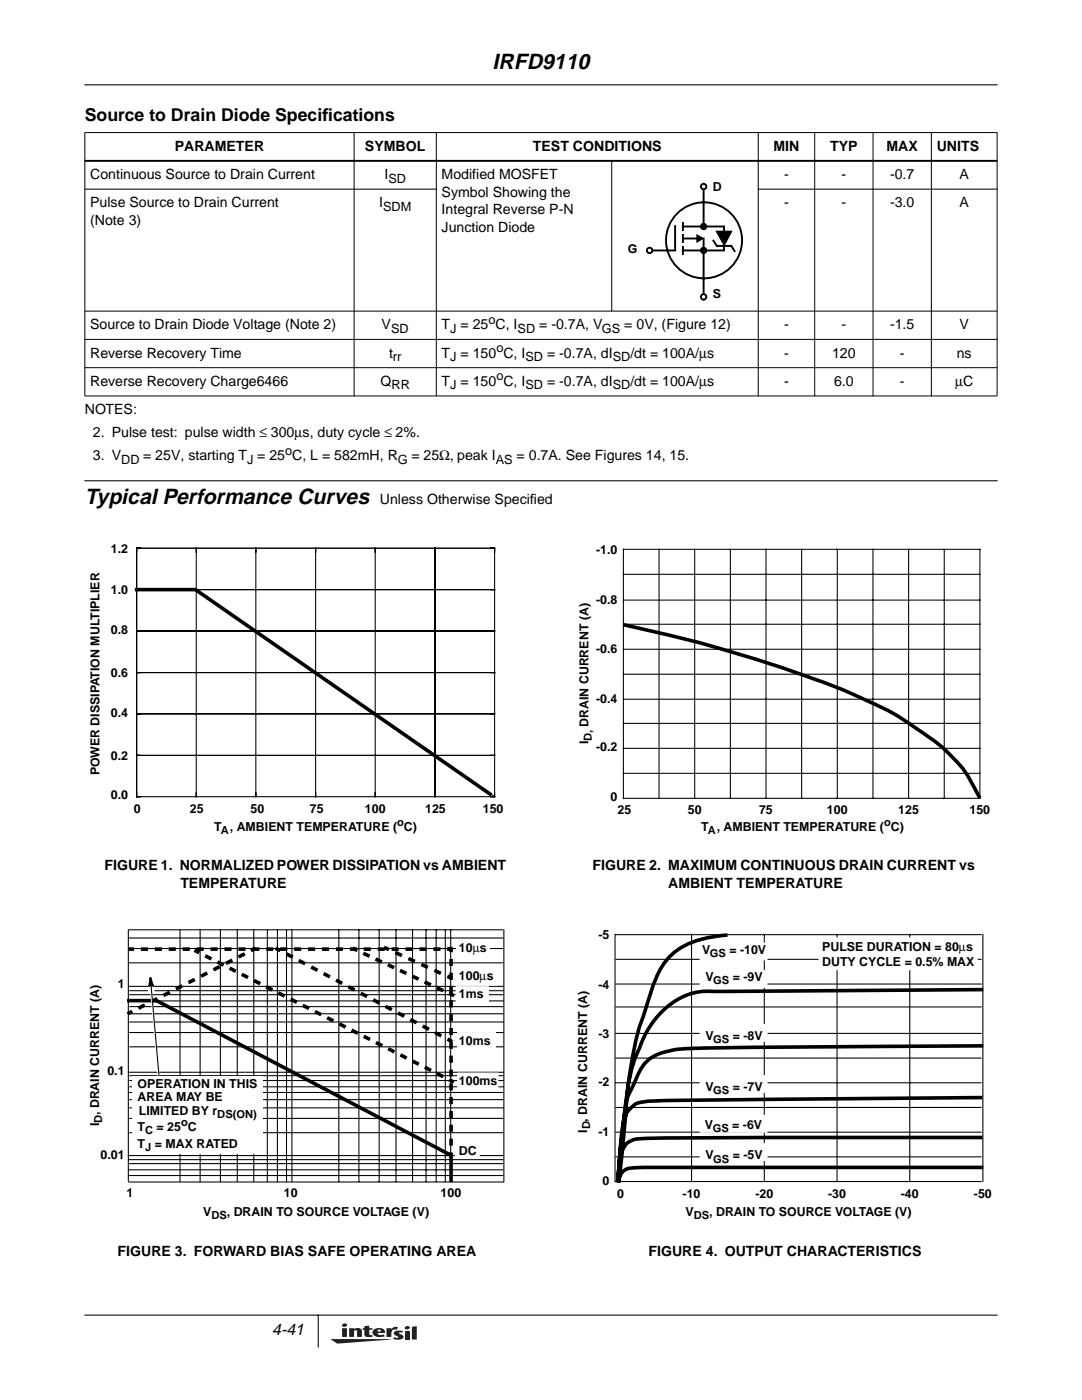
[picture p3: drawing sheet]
<svg xmlns="http://www.w3.org/2000/svg" width="216mm" height="279mm" viewBox="0 0 216 279" stroke-linecap="round" stroke-linejoin="round" font-family="sans-serif">
<path d="M16.9 16.9h182.1M16.9 262.5h182.1M63.5 262.5v6.3" fill="none" stroke="#000" stroke-width=".21"/>
<path d="M65.9 264.1h17.3v4.1h-17.3z" fill-rule="evenodd" fill="#fff"/>
<g fill="#231f20">
<path d="M80.8 264.8a.55 .55 0 0 1 1 .2 .55 .55 0 0 1-.5 .3 .55 .55 0 0 1-.6-.3z"/>
<path d="M65.9 267.2l12.2 .1-10.8 .8z"/>
<path d="M77.1 265.1h1v.2a.93 .93 0 0 1 1.3-.4l-.3 .5a.67 .67 0 0 0-.7 0 .67 .67 0 0 0-.3 .7v.7h-1z"/>
<path d="M69.7 265.1h.9v.2a.96 .96 0 0 1 1.6 .4v1.1h-1v-1.1l-.2-.2-.3 .1-.1 1.2h-.9z"/>
<path d="M72.7 264.7l1-.1v.5h.6v.3h-.6v.9l.3 .2 .3-.1 .1 .3-.6 .1a.87 .87 0 0 1-1.1-.5v-.9h-.3v-.3h.3z"/>
<path d="M80.8 265.6h.9v1.7h-.9z"/>
<path d="M82.2 264.8l1-.1v2.6h-1z"/>
<path d="M78.7 265.8l.6-.2 1.1 .1-.2 .3-.5-.1v.2a.74 .74 0 0 1 .8 .9 1.93 1.93 0 0 1-2.1 .2l.3-.3a.57 .57 0 0 0 .8 0l-.8-.5a.38 .38 0 0 1 0-.6z"/>
<path d="M68.3 265.1v1.7h.9v-1.7zM68.3 264.3l-.1 .2a.5 .5 0 0 0 .6 .3 .5 .5 0 0 0 .4-.5 .64 .64 0 0 0-.9 0z"/>
<path d="M74.5 265.4a.86 .86 0 0 0-.1 .9 .86 .86 0 0 0 .8 .5l1.6-.1-.3-.4-.3 .1a.61 .61 0 0 1-.9-.4h1.5a.93 .93 0 0 0-1.1-1l-.5 .1zM75.5 265.4h.4l.1 .3h-.7z"/>
</g>
<path d="M16.9 95.6h182.1v2.1h-182.1z" fill-rule="evenodd" fill="#fff"/>
<path d="M16.9 96h182.1z" fill="#fff" stroke="#000" stroke-width=".21"/>
<g fill="#000" stroke="#000" stroke-width=".2">
<path d="M16.9 37.7h70.2zM16.9 26.5h182.1zM151.3 37.7h47.7zM16.9 26.5v52.5zM70.7 26.4v52.7zM87.1 26.4v52.7zM122.1 31.9v30.2zM151.3 26.4v52.7zM162.6 26.4v52.7zM174.2 26.4v52.7zM185.8 26.4v52.7zM199 26.5v52.5z"/>
<path d="M16.9 62.1h182.1zM16.9 67.7h182.1zM16.9 73.4h182.1zM16.9 79h182.1z"/>
</g>
<path d="M16.9 32.1h182.1z" fill="#000" stroke="#000" stroke-width=".38"/>
<path d="M135.5 42.2a7.6 7.6 0 0 1 5-1.8v7.6v-7.6a7.6 7.6 0 0 1 7.2 9.7 7.6 7.6 0 0 1-11.3 4.2 7.6 7.6 0 0 1-.9-12.1z" fill="#fff"/>
<g fill="none" stroke="#000" stroke-width=".38">
<path d="M140.4 36.7v8.5M129.1 50h5.6M136.3 44.5v1.4M136.3 47.6h2.7M136.4 50h8.1M136.5 45.2h8M139.1 47l1 .6-1 .6zM140.4 47.6v12.2M142.3 48l.7 1M144.5 45.3v4.5"/>
<circle cx="140.4" cy="45.2" r=".54"/>
<circle cx="140.4" cy="50" r=".54"/>
<circle cx="140.5" cy="48" r="7.6"/>
</g>
<path d="M139.1 47l1 .6-1 .6z" fill="#000"/>
<path d="M134.7 45.1v4.7zM136.3 46.9v1.4zM136.3 49.3v1.4zM143.1 46.2h2.8l-1.4 2.6zM143.1 49.1h2.8zM145.9 49.1l.7 1z" fill="#000" stroke="#000" stroke-width=".38"/>
<path d="M139.9 44.9l.5-.2v.5v-.5a.55 .55 0 0 1 .5 .6 .55 .55 0 0 1-.7 .4 .55 .55 0 0 1-.3-.8zM139.9 49.7l.5-.3v.6v-.6a.55 .55 0 0 1 .5 .7 .55 .55 0 0 1-.7 .4 .55 .55 0 0 1-.3-.8z" fill="#000"/>
<path d="M140.1 36.8l.3-.1v.5v-.5a.55 .55 0 0 1 .5 .7 .55 .55 0 0 1-.9 .3 .55 .55 0 0 1 .1-.9z" fill="#fff"/>
<circle cx="140.4" cy="37.2" r=".54" fill="none" stroke="#000" stroke-width=".38"/>
<path d="M140.1 58.8l.3-.1v.6v-.6a.55 .55 0 0 1 .5 .7 .55 .55 0 0 1-.9 .3 .55 .55 0 0 1 .1-.9z" fill="#fff"/>
<circle cx="140.4" cy="59.2" r=".54" fill="none" stroke="#000" stroke-width=".38"/>
<path d="M129.2 49.7l.4-.3v.6v-.6a.55 .55 0 0 1 .6 .7 .55 .55 0 0 1-.8 .4 .55 .55 0 0 1-.2-.8z" fill="#fff"/>
<circle cx="129.6" cy="50" r=".54" fill="none" stroke="#000" stroke-width=".38"/>
<g fill="none" stroke="#000" stroke-width=".21">
<path d="M27.3 109.4h71.4v49.6h-71.4zM39.2 109.4v49.6M51.1 109.4v49.6M63 109.4v49.6M74.9 109.4v49.6M86.8 109.4v49.6M98.7 117.7h-71.4h11.9l59.5 41.3M124.4 109.6h71.1v49.7h-71.1zM124.4 119.8h71.1M124.4 114.6h71.1M131.5 109.6v49.7M138.6 109.6v49.7"/>
<path d="M145.7 109.6v49.7M152.8 109.6v49.7M160 109.6v49.7M167.1 109.6v49.7M174.2 109.6v49.7M181.3 109.6v49.7M188.4 109.6v49.7M27.3 134.2h71.4M27.3 125.9h71.4M124.4 129.6h71.1M124.4 139.5h71.1M124.4 134.6h71.1"/>
<path d="M124.4 124.6h71.1M27.3 150.8h71.4M27.3 142.5h71.4M124.4 149.3h71.1M124.4 154.3h71.1M124.4 144.4h71.1M25.6 185.6v50.1M25.8 189.3h74.5M25.8 187.2h74.5M25.8 185.6h74.5M25.8 196.8h74.7M25.9 199.8h74.6"/>
<path d="M25.9 198.5h74.6M25.9 197.7h74.6M35.9 185.6v50.2M39.9 185.6v50.2M44 185.6v50.2M47.3 185.6v50.2M50.6 185.6v50.2M53.3 185.6v50.2M55.4 185.6v50.2M57.2 185.6v50.2M58.3 185.6v50.2M67.6 185.6v50.2"/>
<path d="M71.6 185.6v50.2M75.7 185.6v50.2M79 185.6v50.2M82.3 185.6v50.2M85 185.6v50.2M87 185.6v50.2M88.9 185.6v50.2M89.9 185.6v50.2M100.5 185.6v50.2M25.8 214h74.7M25.9 208.9h74.6M25.9 206.1h74.6"/>
<path d="M25.9 204h74.6M25.9 202.3h74.6M25.9 200.9h74.6M25.9 219.5h74.6M25.9 218h74.6M25.9 216.9h74.6M25.9 215.6h74.6M25.9 214.7h74.6M25.7 235.9h74.8M25.8 234.6h74.5M25.8 233.5h74.5M25.8 232.2h74.5"/>
<path d="M25.8 231.4h74.5M25.8 230.6h74.7M25.9 226.1h74.6M25.9 223.2h74.6M25.9 221.1h74.6"/>
</g>
<g fill="none" stroke="#000" stroke-width=".72">
<path d="M27.3 117.7h11.7l58.8 40.8M25.7 199.7h5.2M26 189.4h.4M31.4 199.8l58.5 30.7M39.1 189.8l.3 .2M50.7 189.4l-.3 .2M55.3 189.4l.3 .2M70.7 189.4l.3 .1M77 189.2l.3 .2M89.6 195l.3 .1M89.6 189.4h.4M89.9 198.4l.4 .2"/>
<path d="M90 189.3v.4M26.1 202l-.3 .2M89.6 207.5l.3 .2M89.9 215.6l.4 .2M90 230.3v.4M90 230.9v4.7"/>
</g>
<path d="M124.4 124.7a264.9 264.9 0 0 1 45.9 13.9l2.5 1.1a49.7 49.7 0 0 1 11.4 6.6 31.4 31.4 0 0 1 8.9 8.4l2.4 4.6" fill="none" stroke="#000" stroke-width=".72" stroke-linecap="butt"/>
<path d="M50.4 189.6l-24.3 12.4M89.6 195l-12.3-5.6M89.6 189.4h-63.2M89.6 207.5l-34-17.9M90 230.3v-40.6" fill="none" stroke="#000" stroke-width=".72" stroke-dasharray=".7 2.1" stroke-dashoffset=".7"/>
<path d="M89.9 198.4l-18.9-8.9M89.9 215.6l-50.5-25.6" fill="none" stroke="#000" stroke-width=".72" stroke-dasharray=".7 2" stroke-dashoffset=".7"/>
<g fill="#fff" stroke="#fff" stroke-width=".21">
<path d="M91.1 187.7h6.6v3.3h-6.6z" fill-rule="evenodd"/>
<path d="M91.3 206h7.6v3.6h-7.6z" fill-rule="evenodd"/>
<path d="M90.9 228.2h4.7v3h-4.7z" fill-rule="evenodd"/>
<path d="M91.3 214.2h8.1v3.2h-8.1z" fill-rule="evenodd"/>
</g>
<path d="M91.1 197h6.3v2.9h-6.3z" fill-rule="evenodd" fill="#fff" stroke="#fff" stroke-width=".38"/>
<path d="M26.4 214.8h26.1v15.4h-26.1z" fill-rule="evenodd" fill="#fff"/>
<path d="M90.9 193.1h8.1v3.5h-8.1z" fill-rule="evenodd" fill="#fff" stroke="#fff" stroke-width=".21"/>
<path d="M30 195.6l.7 2.4-.6-.9-.4 .9zM30.1 197.1l.1 1.1" fill="none" stroke="#fff" stroke-width=".38"/>
<path d="M30 195.6l.7 2.4-.6-.9-.4 .9z" fill="#fff"/>
<path d="M30.2 198.2l1.5 16.9" fill="none" stroke="#fff" stroke-width=".38"/>
<g fill="none" stroke="#000" stroke-width=".21">
<path d="M25.8 192.2h74.5M30.1 196.2l1.6 18.4M122.7 186.5v49.3M122.9 186.5h72.9M122.9 196.4h72.9M122.9 191.5h72.9M138 186.5v49.3M152.5 186.5v49.3M167 186.5v49.3M181.5 186.5v49.3M196.1 186.5v49.3M122.9 206.2h72.9"/>
<path d="M122.9 216.1h72.9M122.9 201h72.9M122.9 211.2h72.9M122.9 225.9h72.9M122.9 235.8h72.9M122.9 221h72.9M122.9 230.9h72.9"/>
</g>
<path d="M30 195.1l.5 1.7-.4-.6-.3 .7z" fill="none" stroke="#000" stroke-width=".38"/>
<path d="M30 195.1l.5 1.7-.4-.6-.3 .7z" fill="#000"/>
<path d="M144.8 186.6a18 18 0 0 0-10.4 3.6 16 16 0 0 0-4.7 8.2l-.8 2.9a58 58 0 0 0-3.4 14.3l-1.1 8.4-1.2 11.6M195.9 197.5l-52.7 .4a13.3 13.3 0 0 0-12.1 5 29.3 29.3 0 0 0-4.5 8.5l-.4 1.2a41.5 41.5 0 0 0-1.4 10.5l-1.3 12.6M195.7 219l-37.7 .4a616.1 616.1 0 0 0-28.8 .4 4.6 4.6 0 0 0-4.7 4.7l-.7 5.3-.3 5.5M195.9 208.7l-7.1 .1a1735.5 1735.5 0 0 0-52.9 .5 15.2 15.2 0 0 0-5.7 1.6 9 9 0 0 0-3.6 5.1l-.4 .9a10.4 10.4 0 0 0-1.6 5.3l-.7 4.9-.6 8.4M195.7 227h-15.7a1897 1897 0 0 0-52.1 .2 4 4 0 0 0-4.1 3.6l-.5 4.7M195.9 233h-68.2a5.4 5.4 0 0 0-3.3 .7l-.4 .5-.7 1.3" fill="none" stroke="#000" stroke-width=".72"/>
<g fill="#fff" stroke="#fff" stroke-width=".21">
<path d="M141.2 228.7h6.5v3.3h-6.5z" fill-rule="evenodd"/>
<path d="M139.7 228.2h13.3v3.4h-13.3z" fill-rule="evenodd"/>
<path d="M139.7 214.7h13.3v3.3h-13.3z" fill-rule="evenodd"/>
<path d="M139.7 204.4h13.3v3.4h-13.3z" fill-rule="evenodd"/>
<path d="M139.7 188.2h13.3v3.4h-13.3z" fill-rule="evenodd"/>
<path d="M139.7 193.7h13.3v3.3h-13.3z" fill-rule="evenodd"/>
<path d="M139.7 222.6h13.3v3.4h-13.3z" fill-rule="evenodd"/>
<path d="M163.4 187.2h31.6v6.3h-31.6z" fill-rule="evenodd"/>
</g>
<g font-size="4.3">
<text x="98.3" y="13.8">IRFD9110</text>
<text x="16.9" y="100.5">Typical Performance Curves</text>
</g>
<g font-size="3.5">
<text x="16.9" y="24.2">Source to Drain Diode Specif</text>
<text x="64.3" y="24.2">ications</text>
</g>
<text font-size="3.2" x="54.3" y="266.5">4-41</text>
<g font-size="2.8">
<text x="18" y="35.7">Continuous Source to Drain Current</text>
<text x="34.9" y="30.1">PARAMETER</text>
<text x="72.8" y="30.1">SYMBOL</text>
<text x="76.7" y="35.7">I</text>
<text x="88.1" y="35.7">Modified MOSFET</text>
<text x="106.3" y="30.1">TEST CONDITIONS</text>
<text x="154.3" y="30.1">MIN</text>
<text x="156.5" y="35.7">-</text>
<text x="165.6" y="30.1">TYP</text>
<text x="167.9" y="35.7">-</text>
<text x="176.9" y="30.1">MAX</text>
<text x="177.6" y="35.7">-0.7</text>
<text x="186.9" y="30.1">UNITS</text>
<text x="191.5" y="35.7">A</text>
<text x="18" y="41.4">Pulse Source to Drain Current</text>
<text x="75.6" y="41.4">I</text>
<text x="88.1" y="39.3">Symbol Showing the</text>
<text x="156.5" y="41.4">-</text>
<text x="167.9" y="41.4">-</text>
<text x="177.6" y="41.4">-3.0</text>
<text x="191.5" y="41.4">A</text>
<text x="18" y="44.9">(Note 3)</text>
<text x="88.1" y="42.8">Integral Reverse P-N</text>
<text x="88.1" y="46.3">Junction Diode</text>
<text x="18" y="65.7">Source to Drain Diode Voltage (Note 2)</text>
<text x="76.2" y="65.7">V</text>
<text x="88.1" y="65.7">T</text>
<text x="156.5" y="65.7">-</text>
<text x="167.9" y="65.7">-</text>
<text x="177.6" y="65.7">-1.5</text>
<text x="191.5" y="65.7">V</text>
<text x="18" y="71.4">Reverse Recovery Time</text>
<text x="77.6" y="71.4">t</text>
<text x="88.1" y="71.4">T</text>
<text x="156.5" y="71.4">-</text>
<text x="166" y="71.4">120</text>
<text x="179.6" y="71.4">-</text>
<text x="190.9" y="71.4">ns</text>
<text x="18" y="77">Reverse Recovery Charge6466</text>
<text x="75.9" y="77">Q</text>
<text x="88.1" y="77">T</text>
<text x="156.5" y="77">-</text>
<text x="166.4" y="77">6.0</text>
<text x="179.6" y="77">-</text>
<text x="190.6" y="77">µC</text>
<text x="16.9" y="82.7">NOTES:</text>
<text x="18.5" y="87.3">2. Pulse test: pulse width ≤ 300µs, duty cycle ≤ 2%.</text>
<text x="18.5" y="91.8">3. V</text>
<text x="75.8" y="100.5">Unless Otherwise Specif</text>
<text x="105.8" y="100.5">ied</text>
<text x="20.8" y="173.7">FIGURE 1. NORMALIZED POWER DISSIPATION vs AMBIENT</text>
<text x="118.2" y="173.7">FIGURE 2. MAXIMUM CONTINUOUS DRAIN CURRENT vs</text>
<text x="36" y="177.2">TEMPERATURE</text>
<text x="133.3" y="177.2">AMBIENT TEMPERATURE</text>
<text x="23.5" y="250.6">FIGURE 3. FORWARD BIAS SAFE OPERATING AREA</text>
<text x="129.4" y="250.6">FIGURE 4. OUTPUT CHARACTERISTICS</text>
</g>
<g font-size="2.5">
<text x="77.5" y="36.5">SD</text>
<text x="142.2" y="38.1">D</text>
<text x="76.4" y="42.1">SDM</text>
<text x="125.3" y="50.6">G</text>
<text x="142.2" y="59.5">S</text>
<text x="97.5" y="64.6">o</text>
<text x="78" y="66.4">SD</text>
<text x="89.8" y="66.4">J = 25 C, ISD = -0.7A, VGS = 0V, (Figure 12)</text>
<text x="99" y="70.2">o</text>
<text x="78.1" y="77.7">RR</text>
<text x="78.4" y="72.1">rr</text>
<text x="89.8" y="72.1">J = 150 C, ISD = -0.7A, dISD/dt = 100A/µs</text>
<text x="89.8" y="77.7">J = 150 C, ISD = -0.7A, dISD/dt = 100A/µs</text>
<text x="99" y="75.9">o</text>
<text x="24.2" y="92.5">DD = 25V, starting TJ = 25 C, L = 582mH, RG = 25Ω, peak IAS = 0.7A. See Figures 14, 15.</text>
<text x="56.9" y="90.7">o</text>
<text x="22.1" y="110.4">1.2</text>
<text x="118.9" y="110.5">-1.0</text>
<text x="22.1" y="118.6">1.0</text>
<text x="118.9" y="120.5">-0.8</text>
<text x="22.1" y="126.6">0.8</text>
<text x="118.9" y="130.3">-0.6</text>
<text x="22.1" y="135.2">0.6</text>
<text x="22.1" y="143.2">0.4</text>
<text x="118.9" y="140.3">-0.4</text>
<text x="117.5" y="148.5" transform="rotate(-90 117.5 148.5)">I</text>
<text x="118.9" y="150">-0.2</text>
<text x="19.8" y="154.7" transform="rotate(-90 19.8 154.7)">POWER DISSIPATION MULTIPLIER</text>
<text x="22.1" y="151.7">0.2</text>
<text x="22.1" y="159.5">0.0</text>
<text x="121.8" y="159.8">0</text>
<text x="26.7" y="162.3">0</text>
<text x="37.9" y="162.3">25</text>
<text x="42.7" y="165.8">T</text>
<text x="50" y="162.3">50</text>
<text x="61.8" y="162.3">75</text>
<text x="72.8" y="162.3">100</text>
<text x="84.8" y="162.3">125</text>
<text x="96.3" y="162.3">150</text>
<text x="123.2" y="162.5">25</text>
<text x="137.2" y="162.5">50</text>
<text x="139.9" y="165.8">T</text>
<text x="151.5" y="162.5">75</text>
<text x="165" y="162.5">100</text>
<text x="179.2" y="162.5">125</text>
<text x="193.5" y="162.5">150</text>
<text x="91.6" y="190">10µs</text>
<text x="119.4" y="187.4">-5</text>
<text x="140.1" y="190.3">V</text>
<text x="164.1" y="189.7">PULSE DURATION = 80µs</text>
<text x="23.5" y="197.2">1</text>
<text x="91.6" y="195.6">100µs</text>
<text x="119.4" y="197.3">-4</text>
<text x="140.8" y="195.7">V</text>
<text x="164.1" y="192.8">DUTY CYCLE = 0.5% MAX</text>
<text x="91.6" y="199.1">1ms</text>
<text x="91.6" y="208.5">10ms</text>
<text x="119.4" y="207.1">-3</text>
<text x="140.8" y="207.6">V</text>
<text x="21.4" y="214.5">0.1</text>
<text x="27.5" y="219.8">AREA MAY BE</text>
<text x="27.5" y="217.2">OPERATION IN THIS</text>
<text x="91.6" y="216.6">100ms</text>
<text x="119.4" y="216.8">-2</text>
<text x="140.8" y="217.8">V</text>
<text x="19.8" y="224.8" transform="rotate(-90 19.8 224.8)">I , DRAIN CURRENT (A)</text>
<text x="27.5" y="225.7">T</text>
<text x="27.7" y="222.6">LIMITED BY r</text>
<text x="37.5" y="225.7">C</text>
<text x="117.1" y="226.1" transform="rotate(-90 117.1 226.1)">I , DRAIN CURRENT (A)</text>
<text x="119.4" y="226.7">-1</text>
<text x="140.7" y="225.2">V</text>
<text x="20.1" y="231.2">0.01</text>
<text x="27.5" y="229.1">T</text>
<text x="91.6" y="230.5">DC</text>
<text x="140.8" y="231.4">V</text>
<text x="25.3" y="238.9">1</text>
<text x="56.6" y="238.9">10</text>
<text x="87.9" y="239">100</text>
<text x="120.2" y="236.5">0</text>
<text x="123.2" y="239.1">0</text>
<text x="136.2" y="239.1">-10</text>
<text x="150.7" y="239.1">-20</text>
<text x="165.2" y="239.1">-30</text>
<text x="179.8" y="239.1">-40</text>
<text x="194.3" y="239.1">-50</text>
<text x="40.5" y="242.7">V</text>
<text x="136.8" y="242.7">V</text>
</g>
<g font-size="2.2">
<text x="118.1" y="147.9" transform="rotate(-90 118.1 147.9)">D, DRAIN CURRENT (A)</text>
<text x="44.1" y="166.4">A, AMBIENT TEMPERATURE ( C)</text>
<text x="79.3" y="164.8">o</text>
<text x="141.2" y="166.4">A, AMBIENT TEMPERATURE ( C)</text>
<text x="176.4" y="164.8">o</text>
<text x="141.6" y="190.9">GS = -10V</text>
<text x="142.3" y="196.4">GS = -9V</text>
<text x="142.3" y="208.2">GS = -8V</text>
<text x="142.3" y="218.4">GS = -7V</text>
<text x="20.4" y="224.1" transform="rotate(-90 20.4 224.1)">D</text>
<text x="29" y="226.3">C = 25</text>
<text x="36.1" y="224.7">o</text>
<text x="43.4" y="223.2">DS(ON)</text>
<text x="117.8" y="225.4" transform="rotate(-90 117.8 225.4)">D</text>
<text x="142.2" y="225.8">GS = -6V</text>
<text x="29" y="229.7">J = MAX RATED</text>
<text x="142.3" y="232">GS = -5V</text>
<text x="42.2" y="243.3">DS, DRAIN TO SOURCE VOLTAGE (V)</text>
<text x="138.4" y="243.3">DS, DRAIN TO SOURCE VOLTAGE (V)</text>
</g>
</svg>
